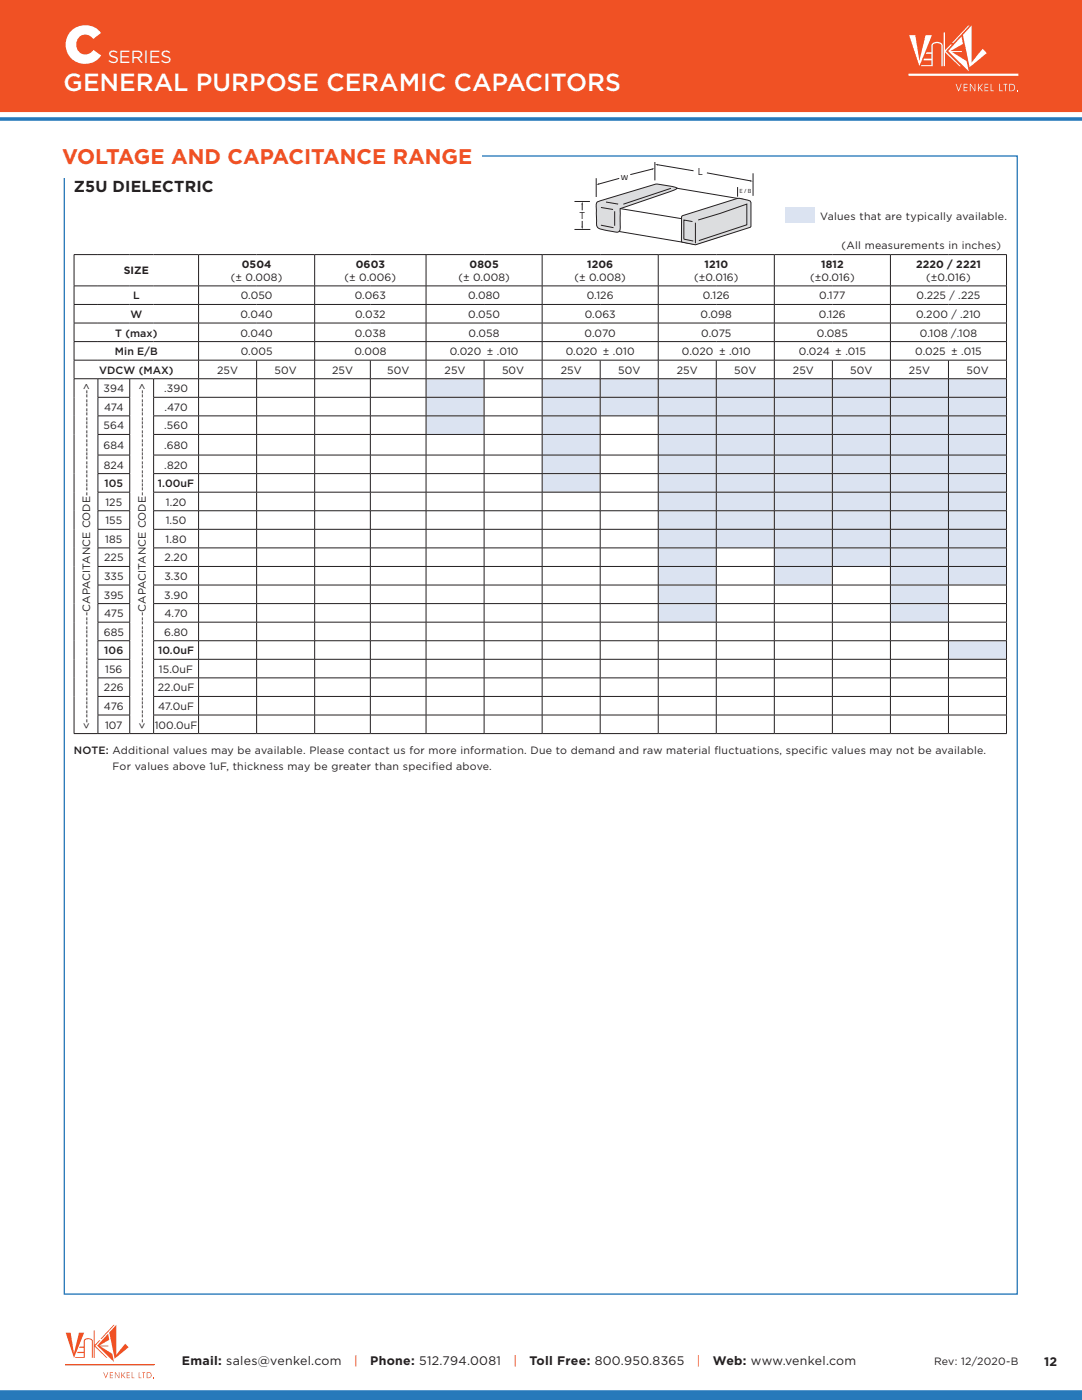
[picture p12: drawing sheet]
<svg xmlns="http://www.w3.org/2000/svg" width="216mm" height="279mm" viewBox="0 0 216 279" stroke-linecap="round" stroke-linejoin="round" font-family="sans-serif">
<path d="M-.1 -.1h216v22.3h-216z" fill="#f05124" stroke="#f05124" stroke-width=".35"/>
<g fill="#f05124">
<path d="M23.2 264.4v6l1.8-2.2 .7 .7-2.8 2.3-1.1-5.3z"/>
<path d="M13.1 266h1l.7 4.1 1-4.1h1l-2 5z"/>
<path d="M21.6 266.2l.2 1.2-2 1.1h1.8v.2h-1.6l2.4 1.5 .4 1.6-3.4-3.3z"/>
<path d="M16.9 267.3a1.04 1.04 0 0 1 1.6 .4v3.3h-.2v-3.3a.83 .83 0 0 0-1.4 0v3.3h-1.9l.1-.2h1.6v-.8h-1.3l.1-.2h1.2v-.8h-.9l.1-.3h.8v-1z"/>
<path d="M18.7 265.5h.2v2.9l.9-.9h.2l-1 1.1 2.4 2.4h-.2l-2.3-2.3v2.3h-.2z"/>
<path d="M22.7 264.4h.2l-2.6 2.8h-.3z"/>
<path d="M20.6 273.8h.1l.4 1.1 .4-1.1h.1l-.5 1.2z"/>
<path d="M21.9 273.8h.6v.2h-.5v.4h.5v.1h-.5v.4h.5v.1h-.6z"/>
<path d="M22.9 273.8h.2l.6 1.1v-1.1h.1v1.2h-.1l-.7-1v1h-.1z"/>
<path d="M24.2 273.8h.1v.7l.7-.7-.4 .6 .4 .6h-.1l-.4-.5-.2 .5h-.1z"/>
<path d="M25.3 273.8h.6v.2h-.5v.4h.5v.1h-.5v.4h.5v.1h-.6z"/>
<path d="M26.3 273.8h.1v1.1h.4v.1h-.5z"/>
<path d="M27.7 273.8h.1v1.1h.4v.1h-.5z"/>
<path d="M28.4 273.8h.6v.2h-.3v1h-.1v-1h-.2z"/>
<path d="M30.6 274.8h.1v.2h-.1z"/>
<path d="M29.3 273.8v1.2a.66 .66 0 0 0 .9-.6 .66 .66 0 0 0-.9-.6zM29.4 274a.52 .52 0 0 1 .7 .4 .52 .52 0 0 1-.7 .5z"/>
</g>
<path d="M13 272.4h17.8" fill="none" stroke="#f05124" stroke-width=".2"/>
<path d="M-.1 277.6h216v1.8h-216z" fill="#2779ba" stroke="#2779ba" stroke-width=".35"/>
<path d="M0 23.8h215.9" fill="none" stroke="#2779ba" stroke-width=".71" stroke-linecap="butt"/>
<g fill="#fff">
<path d="M193.9 5.1v7.4l2.2-2.8 .8 .9-3.4 2.8-1.4-6.4z"/>
<path d="M181.4 7h1.2l.9 5.1 1.2-5.1h1.3l-2.5 6.2z"/>
<path d="M191.8 7.3l.3 1.5-2.5 1.4h2.3v.2h-1.9l2.9 1.8 .4 2-4.1-4z"/>
<path d="M186 8.7a1.3 1.3 0 0 1 2.1 .4v4.1h-.3v-4.1a1.03 1.03 0 0 0-1.7 0v4.1h-2.3v-.2h2.1v-1h-1.7l.2-.3h1.5v-.9h-1.1l.1-.4h1v-1.3z"/>
<path d="M188.3 6.5h.3v3.5l1-1.1h.3l-1.2 1.3 3 3h-.3l-2.8-2.8v2.8h-.3z"/>
<path d="M193.2 5.1h.3l-3.2 3.5h-.3z"/>
<path d="M190.7 16.7h.1l.5 1.3 .4-1.3h.2l-.6 1.5h-.1z"/>
<path d="M192.3 16.7h.7v.2h-.6v.5h.6v.1h-.6v.6h.6v.1h-.7z"/>
<path d="M193.5 16.7h.2l.8 1.3v-1.3h.1v1.5h-.1l-.8-1.3v1.3h-.2z"/>
<path d="M195.1 16.7h.2v.8l.7-.8h.1l-.6 .7 .6 .8h-.2l-.5-.7-.1 .2v.5h-.2z"/>
<path d="M196.4 16.7h.8v.2h-.6v.5h.6v.1h-.6v.6h.6v.1h-.8z"/>
<path d="M197.7 16.7h.1v1.4h.5v.1h-.6z"/>
<path d="M199.4 16.7h.1v1.4h.6v.1h-.7z"/>
<path d="M200.2 16.7h.8v.2h-.3v1.3h-.2v-1.3h-.3z"/>
<path d="M203 17.9h.2v.3h-.2z"/>
<path d="M201.5 16.9a.64 .64 0 0 1 .9 .6 .64 .64 0 0 1-.9 .6zM201.4 16.7v1.5a.82 .82 0 0 0 1.2-.7 .82 .82 0 0 0-1.2-.8z"/>
</g>
<path d="M181.3 14.9h21.9" fill="none" stroke="#fff" stroke-width=".45"/>
<path d="M12.8 31.1h190.2v227.2h-190.2z" fill="none" stroke="#2779ba" stroke-width=".26"/>
<path d="M12.4 26.7h83.6v8.9h-83.6z" fill="#fff"/>
<path d="M139.9 47.1l6.6-2.1 .1 .3-6.7 2.1z" fill="#dcdddf"/>
<path d="M139.9 47.1l6.6-2.1 .1 .3-6.7 2.1z" fill="none" stroke="#231f20" stroke-width=".2"/>
<path d="M139.9 44.9l6.7-2v.2l-6.7 2.1z" fill="#dcdddf"/>
<path d="M139.9 44.9l6.7-2v.2l-6.7 2.1z" fill="none" stroke="#231f20" stroke-width=".2"/>
<path d="M139.9 46l6.6-2.1 .1 .3-6.7 2.1z" fill="#dcdddf"/>
<path d="M135 37.6l13.3 2.2M123.5 46.2l15.2 2.6M123.7 41.6l15 2.5M139.9 46l6.6-2.1 .1 .3-6.7 2.1zM143.7 47.2l-5 1.6" fill="none" stroke="#231f20" stroke-width=".2"/>
<path d="M119.1 40.4l.6-.3 11.2-3.4 3.2 .5 1 .3-.2 .3-1.2 .5-10 3.3 .1 3.4a.9 .9 0 0 1-.2 1.1 .9 .9 0 0 1-1.1 .2l-1.8-.4a1.49 1.49 0 0 1-1.7-1.8v-3.2z" fill="#dcdddf"/>
<path d="M133.9 37.6l-9.5 3.2M119.1 40.4l.6-.3 11.2-3.4 3.2 .5 1 .3-.2 .3-1.2 .5-10 3.3 .1 3.4a.9 .9 0 0 1-.2 1.1 .9 .9 0 0 1-1.1 .2l-1.8-.4a1.49 1.49 0 0 1-1.7-1.8v-3.2zM119.9 44.9l2.5 .5M119.9 41.4l2.4 .4M120.9 40.3l2.4 .4M122.7 42.2v2.9" fill="none" stroke="#231f20" stroke-width=".2"/>
<path d="M136.1 43.1l11-3.5h.4l1.7 .3 .5 .2 .1 .3v4.8l-.1 .2-10.9 3.5-2.7-.6-.1-.1z" fill="#dcdddf"/>
<path d="M119 35.6v3.7M130.7 32.3v3.7M141.1 34.5l8.7 1.6M147.2 37.3v2M150.3 34.6v4.5M136.1 43.1l11-3.5h.4l1.7 .3 .5 .2 .1 .3v4.8l-.1 .2-10.9 3.5-2.7-.6-.1-.1zM138.2 44.2l-1.7-.3v3.8l1.8 .4M139.3 43.9l4.4-1.3 5.3-1.9v4.2l-9.5 3.1" fill="none" stroke="#231f20" stroke-width=".2"/>
<path d="M149.7 35.9l.6 .3-.7 .1 .2-.2z" fill="#231f20"/>
<path d="M131.1 32.9l7.3 1.2" fill="none" stroke="#231f20" stroke-width=".2"/>
<path d="M130.7 32.8l.6-.1-.1 .2v.2z" fill="#231f20"/>
<path d="M123.6 35.6l-4.2 1.2" fill="none" stroke="#231f20" stroke-width=".2"/>
<path d="M119 36.9l.5-.4-.1 .2 .2 .2z" fill="#231f20"/>
<path d="M130.2 33.7l-4.4 1.2" fill="none" stroke="#231f20" stroke-width=".2"/>
<path d="M130 33.6h.6l-.5 .3 .1-.2z" fill="#231f20"/>
<path d="M116.2 44.1v1.2" fill="none" stroke="#231f20" stroke-width=".2"/>
<path d="M116 45.2l.2 .1 .2-.1-.2 .6z" fill="#231f20"/>
<path d="M114.6 45.8h3.2M116.2 40.7v1.3" fill="none" stroke="#231f20" stroke-width=".2"/>
<path d="M116.2 40.2l.2 .6-.2-.1-.2 .1z" fill="#231f20"/>
<path d="M114.6 40.2h3.1M138.8 44.4v4.1" fill="none" stroke="#231f20" stroke-width=".2"/>
<g fill="#dbe3f1">
<path d="M156.7 41.5h5.9v3h-5.9z"/>
<path d="M85 75.6h11.6v3.7h-11.6zM108.2 75.6h11.6v3.7h-11.6zM119.8 75.6h11.5v3.7h-11.5zM131.3 75.6h11.6v3.7h-11.6zM142.9 75.6h11.6v3.7h-11.6zM154.5 75.6h11.6v3.7h-11.6zM166.1 75.6h11.6v3.7h-11.6zM177.7 75.6h11.6v3.7h-11.6zM189.3 75.6h11.5v3.7h-11.5zM85 79.3h11.6v3.7h-11.6zM108.2 79.3h11.6v3.7h-11.6zM119.8 79.3h11.5v3.7h-11.5zM131.3 79.3h11.6v3.7h-11.6zM142.9 79.3h11.6v3.7h-11.6zM154.5 79.3h11.6v3.7h-11.6zM166.1 79.3h11.6v3.7h-11.6zM177.7 79.3h11.6v3.7h-11.6zM189.3 79.3h11.5v3.7h-11.5zM85 83h11.6v3.7h-11.6zM108.2 83h11.6v3.7h-11.6zM131.3 83h11.6v3.7h-11.6zM142.9 83h11.6v3.7h-11.6zM154.5 83h11.6v3.7h-11.6zM166.1 83h11.6v3.7h-11.6zM177.7 83h11.6v3.7h-11.6zM189.3 83h11.5v3.7h-11.5zM108.2 86.7h11.6v4.1h-11.6zM131.3 86.7h11.6v4.1h-11.6zM142.9 86.7h11.6v4.1h-11.6zM154.5 86.7h11.6v4.1h-11.6zM166.1 86.7h11.6v4.1h-11.6zM177.7 86.7h11.6v4.1h-11.6zM189.3 86.7h11.5v4.1h-11.5zM108.2 90.8h11.6v3.7h-11.6zM131.3 90.8h11.6v3.7h-11.6zM142.9 90.8h11.6v3.7h-11.6zM154.5 90.8h11.6v3.7h-11.6zM166.1 90.8h11.6v3.7h-11.6zM177.7 90.8h11.6v3.7h-11.6zM189.3 90.8h11.5v3.7h-11.5zM108.2 94.5h11.6v3.7h-11.6zM131.3 94.5h11.6v3.7h-11.6zM142.9 94.5h11.6v3.7h-11.6zM154.5 94.5h11.6v3.7h-11.6zM166.1 94.5h11.6v3.7h-11.6zM177.7 94.5h11.6v3.7h-11.6zM189.3 94.5h11.5v3.7h-11.5zM131.3 98.2h11.6v3.7h-11.6zM142.9 98.2h11.6v3.7h-11.6zM154.5 98.2h11.6v3.7h-11.6zM166.1 98.2h11.6v3.7h-11.6zM177.7 98.2h11.6v3.7h-11.6zM189.3 98.2h11.5v3.7h-11.5zM142.9 101.9h11.6v3.7h-11.6zM154.5 101.9h11.6v3.7h-11.6zM166.1 101.9h11.6v3.7h-11.6zM177.7 101.9h11.6v3.7h-11.6zM189.3 101.9h11.5v3.7h-11.5zM142.9 105.6h11.6v3.7h-11.6zM166.1 105.6h11.6v3.7h-11.6zM177.7 105.6h11.6v3.7h-11.6zM189.3 105.6h11.5v3.7h-11.5zM166.1 109.3h11.6v3.7h-11.6zM189.3 109.3h11.5v3.7h-11.5zM189.3 113h11.5v3.8h-11.5zM189.3 127.9h11.5v3.7h-11.5z"/>
<path d="M131.3 101.9h11.6v3.7h-11.6zM131.3 105.6h11.6v3.7h-11.6zM154.5 105.6h11.6v3.7h-11.6zM131.3 109.3h11.6v3.7h-11.6zM154.5 109.3h11.6v3.7h-11.6zM177.7 109.3h11.6v3.7h-11.6zM131.3 113h11.6v3.8h-11.6zM154.5 113h11.6v3.8h-11.6zM177.7 113h11.6v3.8h-11.6zM131.3 116.8h11.6v3.7h-11.6zM177.7 116.8h11.6v3.7h-11.6zM131.3 120.5h11.6v3.7h-11.6zM177.7 120.5h11.6v3.7h-11.6z"/>
</g>
<g fill="none" stroke="#231f20" stroke-width=".2">
<path d="M14.7 50.8h186.2M14.7 57.1h186.2M14.8 50.9v6.1M14.8 57.1v3.6M39.6 50.9v6.1M39.6 57.1v3.6M62.8 50.9v6.1M62.8 57.1v3.6M85 50.9v6.1M85 57.1v3.6M108.2 50.9v6.1M108.2 57.1v3.6"/>
<path d="M131.3 50.9v6.1M131.3 57.1v3.6M154.5 50.9v6.1M154.5 57.1v3.6M177.7 50.9v6.1M177.7 57.1v3.6M200.8 50.9v6.1M200.8 57.1v3.6M14.7 60.8h186.2M14.7 64.5h186.2M14.7 68.2h186.2M14.7 71.9h186.2"/>
<path d="M14.7 75.6h186.2M14.8 60.8v3.6M14.8 64.5v3.6M14.8 68.2v3.6M14.8 71.9v3.6M14.8 75.6v70.8M19.5 79.3h6.4M19.5 75.6v3.6M19.5 79.3v3.7M25.9 75.6v3.6M25.9 79.3v3.7M30.7 75.6v3.6l170.2 .1"/>
<path d="M30.7 79.3v3.7M39.6 60.8v3.6M39.6 64.5v3.6M39.6 68.2v3.6M39.6 71.9v3.6M39.6 75.6v3.6M39.6 79.3v3.7M51.2 71.9v3.6M51.2 75.6v3.6M51.2 79.3v3.7M62.8 60.8v3.6M62.8 64.5v3.6"/>
<path d="M62.8 68.2v3.6M62.8 71.9v3.6M62.8 75.6v3.6M62.8 79.3v3.7M73.9 71.9v3.6M73.9 75.6v3.6M73.9 79.3v3.7M85 60.8v3.6M85 64.5v3.6M85 68.2v3.6M85 71.9v3.6M85 75.6v3.6"/>
<path d="M85 79.3v3.7M96.6 71.9v3.6M96.6 75.6v3.6M96.6 79.3v3.7M108.2 60.8v3.6M108.2 64.5v3.6M108.2 68.2v3.6M108.2 71.9v3.6M108.2 75.6v3.6M108.2 79.3v3.7M119.8 71.9v3.6M119.8 75.6v3.6"/>
<path d="M119.8 79.3v3.7M131.3 60.8v3.6M131.3 64.5v3.6M131.3 68.2v3.6M131.3 71.9v3.6M131.3 75.6v3.6M131.3 79.3v3.7M142.9 71.9v3.6M142.9 75.6v3.6M142.9 79.3v3.7M154.5 60.8v3.6M154.5 64.5v3.6"/>
<path d="M154.5 68.2v3.6M154.5 71.9v3.6M154.5 75.6v3.6M154.5 79.3v3.7M166.1 71.9v3.6M166.1 75.6v3.6M166.1 79.3v3.7M177.7 60.8v3.6M177.7 64.5v3.6M177.7 68.2v3.6M177.7 71.9v3.6M177.7 75.6v3.6"/>
<path d="M177.7 79.3v3.7M189.3 71.9v3.6M189.3 75.6v3.6M189.3 79.3v3.7M200.8 60.8v3.6M200.8 64.5v3.6M200.8 68.2v3.6M200.8 71.9v3.6M200.8 75.6v3.6M200.8 79.3v3.7M19.5 83h6.4M19.5 86.7h6.4"/>
<path d="M19.5 90.8h6.4M19.5 94.5h6.4M19.5 98.2h6.4M19.5 83v3.7M19.5 86.7v4.1M19.5 90.9v3.6M19.5 94.6v3.6M19.5 98.3v3.6M25.9 83v3.7M25.9 86.7v4.1M25.9 90.9v3.6M25.9 94.6v3.6"/>
<path d="M25.9 98.3v3.6M30.6 83h170.3M30.6 86.7h170.3M30.6 94.5h170.3M30.6 98.2h170.3M30.7 83v3.7M30.7 86.7v4.1h170.2M30.7 90.9v3.6M30.7 94.6v3.6M30.7 98.3v3.6M39.6 83v3.7M39.6 86.7v4.1"/>
<path d="M39.6 90.9v3.6M39.6 94.6v3.6M39.6 98.3v3.6M51.2 83v3.7M51.2 86.7v4.1M51.2 90.9v3.6M51.2 94.6v3.6M51.2 98.3v3.6M62.8 83v3.7M62.8 86.7v4.1M62.8 90.9v3.6M62.8 94.6v3.6"/>
<path d="M62.8 98.3v3.6M73.9 83v3.7M73.9 86.7v4.1M73.9 90.9v3.6M73.9 94.6v3.6M73.9 98.3v3.6M85 83v3.7M85 86.7v4.1M85 90.9v3.6M85 94.6v3.6M85 98.3v3.6M96.6 83v3.7"/>
<path d="M96.6 86.7v4.1M96.6 90.9v3.6M96.6 94.6v3.6M96.6 98.3v3.6M108.2 83v3.7M108.2 86.7v4.1M108.2 90.9v3.6M108.2 94.6v3.6M108.2 98.3v3.6M119.8 83v3.7M119.8 86.7v4.1M119.8 90.9v3.6"/>
<path d="M119.8 94.6v3.6M119.8 98.3v3.6M131.3 83v3.7M131.3 86.7v4.1M131.3 90.9v3.6M131.3 94.6v3.6M131.3 98.3v3.6M142.9 83v3.7M142.9 86.7v4.1M142.9 90.9v3.6M142.9 94.6v3.6M142.9 98.3v3.6"/>
<path d="M154.5 83v3.7M154.5 86.7v4.1M154.5 90.9v3.6M154.5 94.6v3.6M154.5 98.3v3.6M166.1 83v3.7M166.1 86.7v4.1M166.1 90.9v3.6M166.1 94.6v3.6M166.1 98.3v3.6M177.7 83v3.7M177.7 86.7v4.1"/>
<path d="M177.7 90.9v3.6M177.7 94.6v3.6M177.7 98.3v3.6M189.3 83v3.7M189.3 86.7v4.1M189.3 90.9v3.6M189.3 94.6v3.6M189.3 98.3v3.6M200.8 83v3.7M200.8 86.7v4.1M200.8 90.9v3.6M200.8 94.6v3.6"/>
<path d="M200.8 98.3v3.6M19.5 101.9h6.4M19.5 105.6h6.4M19.5 109.3h6.4M19.5 113h6.4M19.5 116.8h6.4M19.5 102v3.6M19.5 105.7v3.6M19.5 109.4v3.6M19.5 113.1v3.6M19.5 116.8v3.6M25.9 102v3.6"/>
<path d="M25.9 105.7v3.6M25.9 109.4v3.6M25.9 113.1v3.6M25.9 116.8v3.6M30.6 101.9h170.3M30.6 105.6h170.3M30.6 109.3h170.3M30.6 113h170.3M30.7 102v3.6M30.7 105.7v3.6M30.7 109.4v3.6M30.7 113.1v3.6"/>
<path d="M39.6 102v3.6M39.6 105.7v3.6M39.6 109.4v3.6M39.6 113.1v3.6M39.6 116.8v3.6M51.2 102v3.6M51.2 105.7v3.6M51.2 109.4v3.6M51.2 113.1v3.6M51.2 116.8v3.6M62.8 102v3.6M62.8 105.7v3.6"/>
<path d="M62.8 109.4v3.6M62.8 113.1v3.6M62.8 116.8v3.6M73.9 102v3.6M73.9 105.7v3.6M73.9 109.4v3.6M73.9 113.1v3.6M73.9 116.8v3.6M85 102v3.6M85 105.7v3.6M85 109.4v3.6M85 113.1v3.6"/>
<path d="M85 116.8v3.6M96.6 102v3.6M96.6 105.7v3.6M96.6 109.4v3.6M96.6 113.1v3.6M96.6 116.8v3.6M108.2 102v3.6M108.2 105.7v3.6M108.2 109.4v3.6M108.2 113.1v3.6M108.2 116.8v3.6M119.8 102v3.6"/>
<path d="M119.8 105.7v3.6M119.8 109.4v3.6M119.8 113.1v3.6M119.8 116.8v3.6M131.3 102v3.6M131.3 105.7v3.6M131.3 109.4v3.6M131.3 113.1v3.6M131.3 116.8v3.6M142.9 102v3.6M142.9 105.7v3.6M142.9 109.4v3.6"/>
<path d="M142.9 113.1v3.6M142.9 116.8v3.6M154.5 102v3.6M154.5 105.7v3.6M154.5 109.4v3.6M154.5 113.1v3.6M154.5 116.8v3.6M166.1 102v3.6M166.1 105.7v3.6M166.1 109.4v3.6M166.1 113.1v3.6M166.1 116.8v3.6"/>
<path d="M177.7 102v3.6M177.7 105.7v3.6M177.7 109.4v3.6M177.7 113.1v3.6M177.7 116.8v3.6M189.3 102v3.6M189.3 105.7v3.6M189.3 109.4v3.6M189.3 113.1v3.6M189.3 116.8v3.6M200.8 102v3.6M200.8 105.7v3.6"/>
<path d="M200.8 109.4v3.6M200.8 113.1v3.6M200.8 116.8v3.6M200.9 116.8h-170.2v3.6M19.5 120.5h6.4M19.5 124.2h6.4M19.5 127.9h6.4M19.5 131.6h6.4M19.5 135.3h6.4M19.5 139h6.4M19.5 120.5v3.6M19.5 124.2v3.6"/>
<path d="M19.5 127.9v3.6M19.5 131.6v3.6M19.5 135.3v3.6M19.5 139v3.7M25.9 120.5v3.6M25.9 124.2v3.6M25.9 127.9v3.6M25.9 131.6v3.6M25.9 135.3v3.6M25.9 139v3.7M30.6 120.5h170.3M30.6 124.2h170.3"/>
<path d="M30.6 131.6h170.3M30.6 135.3h170.3M30.6 139h170.3M30.7 120.5v3.6M30.7 124.2v3.6l170.2 .1M30.7 127.9v3.6M30.7 131.6v3.6M30.7 135.3v3.6M30.7 139v3.7M39.6 120.5v3.6M39.6 124.2v3.6M39.6 127.9v3.6"/>
<path d="M39.6 131.6v3.6M39.6 135.3v3.6M39.6 139v3.7M51.2 120.5v3.6M51.2 124.2v3.6M51.2 127.9v3.6M51.2 131.6v3.6M51.2 135.3v3.6M51.2 139v3.7M62.8 120.5v3.6M62.8 124.2v3.6M62.8 127.9v3.6"/>
<path d="M62.8 131.6v3.6M62.8 135.3v3.6M62.8 139v3.7M73.9 120.5v3.6M73.9 124.2v3.6M73.9 127.9v3.6M73.9 131.6v3.6M73.9 135.3v3.6M73.9 139v3.7M85 120.5v3.6M85 124.2v3.6M85 127.9v3.6"/>
<path d="M85 131.6v3.6M85 135.3v3.6M85 139v3.7M96.6 120.5v3.6M96.6 124.2v3.6M96.6 127.9v3.6M96.6 131.6v3.6M96.6 135.3v3.6M96.6 139v3.7M108.2 120.5v3.6M108.2 124.2v3.6M108.2 127.9v3.6"/>
<path d="M108.2 131.6v3.6M108.2 135.3v3.6M108.2 139v3.7M119.8 120.5v3.6M119.8 124.2v3.6M119.8 127.9v3.6M119.8 131.6v3.6M119.8 135.3v3.6M119.8 139v3.7M131.3 120.5v3.6M131.3 124.2v3.6M131.3 127.9v3.6"/>
<path d="M131.3 131.6v3.6M131.3 135.3v3.6M131.3 139v3.7M142.9 120.5v3.6M142.9 124.2v3.6M142.9 127.9v3.6M142.9 131.6v3.6M142.9 135.3v3.6M142.9 139v3.7M154.5 120.5v3.6M154.5 124.2v3.6M154.5 127.9v3.6"/>
<path d="M154.5 131.6v3.6M154.5 135.3v3.6M154.5 139v3.7M166.1 120.5v3.6M166.1 124.2v3.6M166.1 127.9v3.6M166.1 131.6v3.6M166.1 135.3v3.6M166.1 139v3.7M177.7 120.5v3.6M177.7 124.2v3.6M177.7 127.9v3.6"/>
<path d="M177.7 131.6v3.6M177.7 135.3v3.6M177.7 139v3.7M189.3 120.5v3.6M189.3 124.2v3.6M189.3 127.9v3.6M189.3 131.6v3.6M189.3 135.3v3.6M189.3 139v3.7M200.8 120.5v3.6M200.8 124.2v3.6M200.8 127.9v3.6"/>
<path d="M200.8 131.6v3.6M200.8 135.3v3.6M200.8 139v3.7M14.7 146.4h186.2M19.5 142.7h6.4M19.5 142.7v3.7M25.9 142.7v3.7M39.6 142.7v3.7M51.2 142.7v3.7M62.8 142.7v3.7M73.9 142.7v3.7M85 142.7v3.7"/>
<path d="M96.6 142.7v3.7M108.2 142.7v3.7M119.8 142.7v3.7M131.3 142.7v3.7M142.9 142.7v3.7M154.5 142.7v3.7M166.1 142.7v3.7M177.7 142.7v3.7M189.3 142.7v3.7M200.8 142.7v3.7M200.9 142.7h-170.2v3.7"/>
</g>
<text font-size="10.6" fill="#fff" x="12.7" y="12.6">C</text>
<text font-size="4.9" fill="#fff" x="12.7" y="18.2">GENERAL PURPOSE CERAMIC CAPACITORS</text>
<text font-size="4.2" fill="#f05124" x="12.4" y="32.8">VOLTAGE AND CAPACITANCE RANGE</text>
<text font-size="3.5" fill="#fff" x="21.5" y="12.6">SERIES</text>
<text font-size="3.2" fill="#231f20" x="14.7" y="38.4">Z5U DIELECTRIC</text>
<g font-size="2.5" fill="#231f20">
<text x="36.3" y="272.4">Email: sales@venkel.com</text>
<text x="73.9" y="272.4">Phone: 512.794.0081</text>
<text x="105.7" y="272.4">Toll Free: 800.950.8365</text>
<text x="142.3" y="272.4">Web: www.venkel.com</text>
<text x="208.4" y="272.6">12</text>
</g>
<g font-size="2.5" fill="#f05124">
<text x="70.6" y="272.4">|</text>
<text x="102.4" y="272.4">|</text>
<text x="139.1" y="272.4">|</text>
</g>
<g font-size="2.1" fill="#231f20">
<text x="163.7" y="43.8">Values that are typically available.</text>
<text x="48.2" y="53.5">0504</text>
<text x="71" y="53.5">0603</text>
<text x="93.7" y="53.5">0805</text>
<text x="117.1" y="53.5">1206</text>
<text x="140.6" y="53.5">1210</text>
<text x="163.8" y="53.5">1812</text>
<text x="167.9" y="49.8">(All measurements in inches)</text>
<text x="182.8" y="53.5">2220 / 2221</text>
<text x="24.7" y="54.8">SIZE</text>
<text x="26.5" y="59.8">L</text>
<text x="46.1" y="56">(± 0.008)</text>
<text x="48" y="59.8">0.050</text>
<text x="68.7" y="56">(± 0.006)</text>
<text x="70.8" y="59.8">0.063</text>
<text x="91.5" y="56">(± 0.008)</text>
<text x="93.4" y="59.8">0.080</text>
<text x="114.6" y="56">(± 0.008)</text>
<text x="117.1" y="59.8">0.126</text>
<text x="138.5" y="56">(±0.016)</text>
<text x="140.2" y="59.8">0.126</text>
<text x="161.6" y="56">(±0.016)</text>
<text x="163.5" y="59.8">0.177</text>
<text x="182.9" y="59.8">0.225 / .225</text>
<text x="184.8" y="56">(±0.016)</text>
<text x="26" y="63.5">W</text>
<text x="48" y="63.5">0.040</text>
<text x="70.9" y="63.5">0.032</text>
<text x="93.4" y="63.5">0.050</text>
<text x="116.7" y="63.5">0.063</text>
<text x="139.8" y="63.5">0.098</text>
<text x="163.4" y="63.5">0.126</text>
<text x="182.8" y="63.5">0.200 / .210</text>
<text x="22.9" y="70.9">Min E/B</text>
<text x="23" y="67.2">T (max)</text>
<text x="48" y="67.2">0.040</text>
<text x="48" y="70.9">0.005</text>
<text x="70.7" y="70.9">0.008</text>
<text x="70.8" y="67.2">0.038</text>
<text x="89.7" y="70.9">0.020 ± .010</text>
<text x="93.5" y="67.2">0.058</text>
<text x="112.9" y="70.9">0.020 ± .010</text>
<text x="116.7" y="67.2">0.070</text>
<text x="136.1" y="70.9">0.020 ± .010</text>
<text x="139.9" y="67.2">0.075</text>
<text x="159.4" y="70.9">0.024 ± .015</text>
<text x="163" y="67.2">0.085</text>
<text x="182.6" y="70.9">0.025 ± .015</text>
<text x="183.5" y="67.2">0.108 /.108</text>
<text x="19.8" y="74.6">VDCW (MAX)</text>
<text x="43.3" y="74.6">25V</text>
<text x="54.8" y="74.6">50V</text>
<text x="66.3" y="74.6">25V</text>
<text x="77.2" y="74.6">50V</text>
<text x="88.7" y="74.6">25V</text>
<text x="100.2" y="74.6">50V</text>
<text x="111.9" y="74.6">25V</text>
<text x="123.3" y="74.6">50V</text>
<text x="135" y="74.6">25V</text>
<text x="146.5" y="74.6">50V</text>
<text x="158.2" y="74.6">25V</text>
<text x="169.7" y="74.6">50V</text>
<text x="181.4" y="74.6">25V</text>
<text x="192.8" y="74.6">50V</text>
<text x="20.7" y="78.3">394</text>
<text x="20.8" y="82">474</text>
<text x="32.8" y="78.3">.390</text>
<text x="32.8" y="82">.470</text>
<text x="20.6" y="89.6">684</text>
<text x="20.7" y="85.7">564</text>
<text x="32.7" y="89.6">.680</text>
<text x="32.8" y="85.7">.560</text>
<text x="20.7" y="93.5">824</text>
<text x="32.8" y="93.5">.820</text>
<text x="20.8" y="97.2">105</text>
<text x="21" y="100.9">125</text>
<text x="31.5" y="97.2">1.00uF</text>
<text x="33.1" y="100.9">1.20</text>
<text x="21" y="104.6">155</text>
<text x="33.1" y="104.6">1.50</text>
<text x="20.8" y="112">225</text>
<text x="21" y="108.3">185</text>
<text x="32.8" y="112">2.20</text>
<text x="33" y="108.3">1.80</text>
<text x="20.7" y="119.5">395</text>
<text x="20.8" y="115.8">335</text>
<text x="32.8" y="119.5">3.90</text>
<text x="32.8" y="115.8">3.30</text>
<text x="20.8" y="123.2">475</text>
<text x="32.8" y="123.2">4.70</text>
<text x="20.7" y="126.9">685</text>
<text x="20.8" y="130.6">106</text>
<text x="31.5" y="130.6">10.0uF</text>
<text x="32.7" y="126.9">6.80</text>
<text x="20.7" y="138">226</text>
<text x="21" y="134.3">156</text>
<text x="31.5" y="138">22.0uF</text>
<text x="31.7" y="134.3">15.0uF</text>
<text x="20.7" y="141.7">476</text>
<text x="31.5" y="141.7">47.0uF</text>
<text x="18" y="145.6" transform="rotate(-90 18 145.6)">&lt;-------------------------CAPACITANCE CODE------------------------&gt;</text>
<text x="21" y="145.4">107</text>
<text x="29.1" y="145.6" transform="rotate(-90 29.1 145.6)">&lt;-------------------------CAPACITANCE CODE------------------------&gt;</text>
<text x="30.9" y="145.4">100.0uF</text>
<text x="14.7" y="150.5">NOTE: Additional values may be available. Please contact us for more information. Due to demand and raw material fluctuations, specific values may not be available.</text>
<text x="22.5" y="153.7">For values above 1uF, thickness may be greater than specified above.</text>
<text x="186.4" y="272.5">Rev: 12/2020-B</text>
</g>
<g font-size="2" fill="#231f20">
<text x="123.9" y="35.9">w</text>
<text x="139.2" y="34.8">L</text>
<text x="115.7" y="43.8">T</text>
</g>
<text font-size="1.2" fill="#231f20" x="147.6" y="38.4">E/B</text>
</svg>
